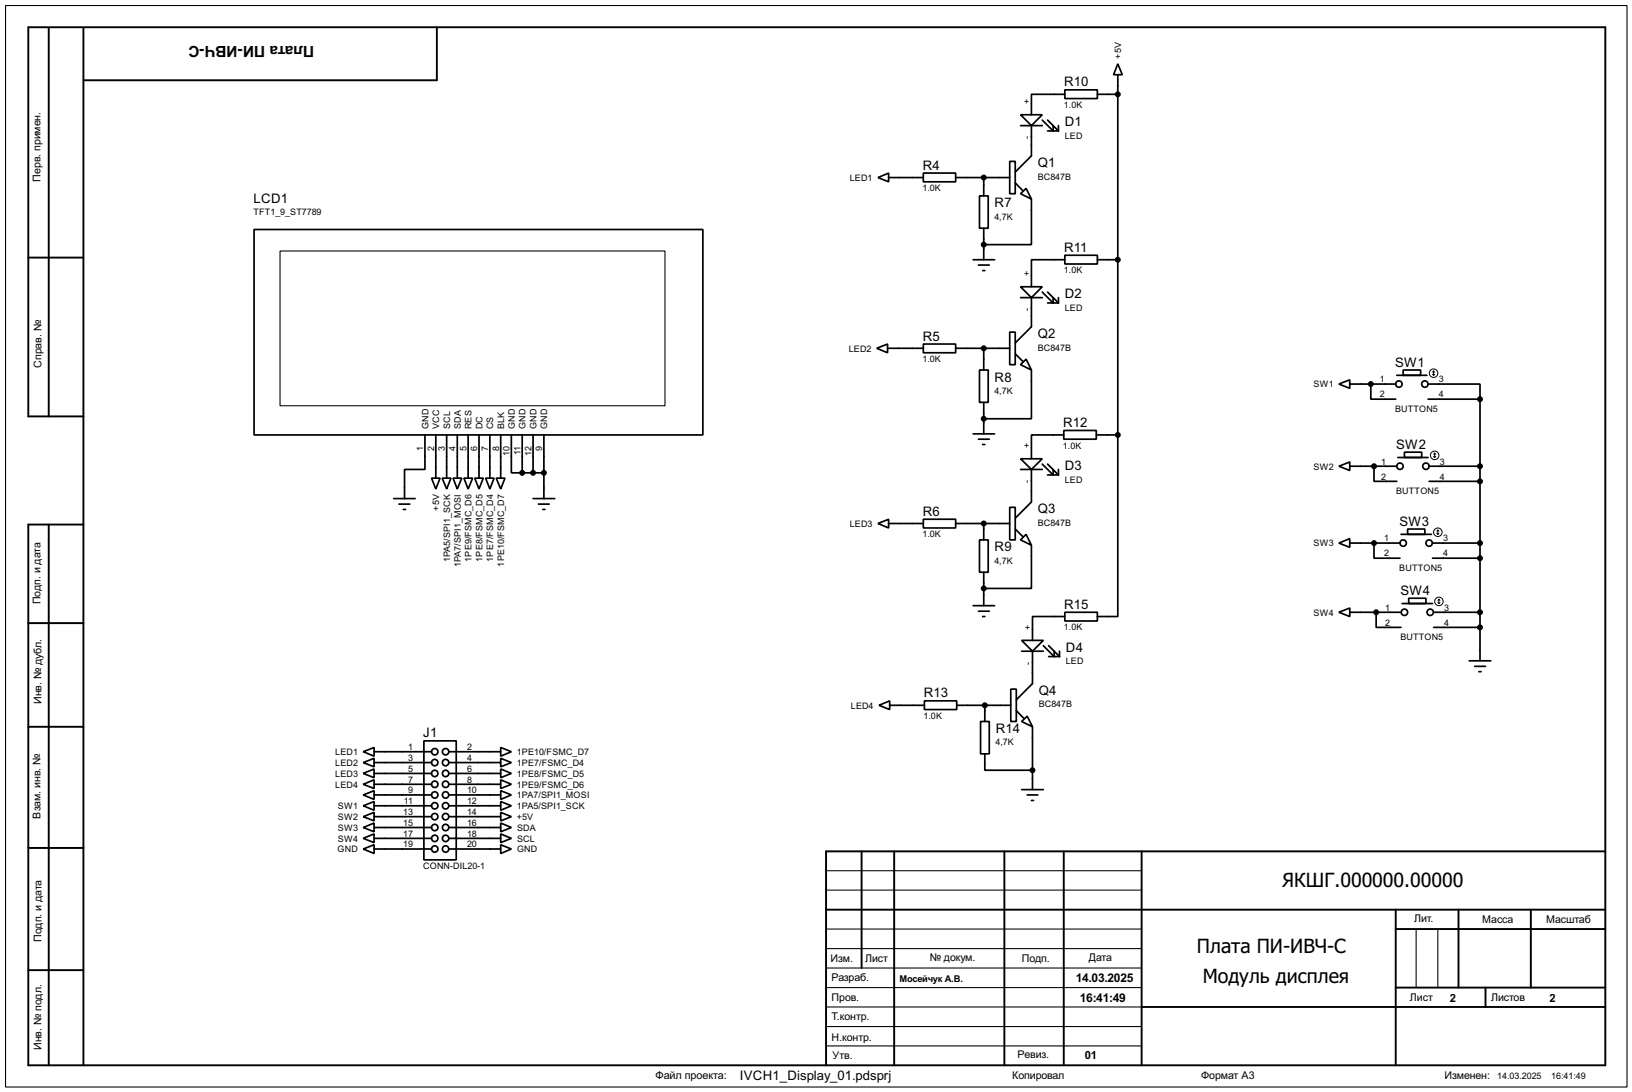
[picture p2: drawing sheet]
<svg xmlns="http://www.w3.org/2000/svg" width="383mm" height="256mm" viewBox="0 0 383 256" stroke-linecap="round" stroke-linejoin="round" font-family="sans-serif">
<g fill="none" stroke="#000" stroke-width=".25">
<path d="M1.3 1.3h381v254h-381zM65.8 59h90.5v36.3h-90.5zM194.1 218.2h74.2M194.1 209.1h74.2M194.1 204.5h74.2M332.8 218.2v13.8M337.9 218.2v13.8M194.1 222.8h74.2M194.1 232h74.2M194.1 236.5h74.2M194.1 227.4h74.2M194.1 241.1h74.2"/>
<path d="M194.1 245.7h74.2"/>
</g>
<g fill="none" stroke="#000" stroke-width=".45">
<path d="M11.5 6.7v91.1M19.6 6.7v243.5M102.7 6.4v12.5h-83.1M6.7 60.5h12.9M19.6 97.8h-12.9v-91.4h370.5v243.8h-370.5v-127h12.9M11.5 123.2v127M6.7 146.4h12.9M6.7 170.7h12.9M6.7 199.2h12.9M202.5 200v27.4M210.1 200v50.2M236 200v50.2"/>
<path d="M250 200v50.2M268.3 200v50.2M377.2 200h-183.1v50.2M194.1 213.7h183.1M328 213.7v36.5M328 218.2h49.2M342.7 213.7v18.3M359.7 213.7v18.3M6.7 227.9h12.9M268.3 236.5h108.9M328 232h49.2M349.1 232v4.5"/>
</g>
<g fill="none" stroke="#000" stroke-width=".4">
<path d="M262.7 15l1 2.6h-2zM262.7 17.6v84.6M237.3 37.9h1.3v7.6h-1.3zM239.8 27h5.1l-2.5 2.5zM239.8 29.5h5.1M242.4 29.5v7.1l-3.8 3.8M244.9 28.2l2.6 2.6v-1.3M246.2 28.2l2.5 2.6M246.2 30.8h2.5M248.7 29.5v1.3M250.2 21.1h7.7v2.1h-7.7zM250.2 22.2h-7.8v4.8"/>
<path d="M257.9 22.2h4.8M59.7 53.9h105.5v48.3h-105.5zM206.3 41.7l2.5-1v2zM208.8 41.7h8.2M217 40.7h7.6v2h-7.6zM224.6 41.7h12.7M230.2 46h2v7.6h-2zM231.2 41.7v4.3M231.2 53.6v7.4M238.6 43l1.7 1.8M239.8 45.5l1.3-1.2 1.3 2.5zM242.4 46.8v10.7h-11.2"/>
<path d="M250.2 60h7.7v2h-7.7zM228.7 61h5M229.9 62.3h2.6M230.9 63.6h.5M237.3 78h1.3v7.7h-1.3zM239.8 67.4h5.1l-2.5 2.5zM239.8 69.9h5.1M242.4 69.9v6.9l-3.8 3.8M244.9 68.6l2.6 2.6v-1.3M246.2 68.6l2.5 2.6M246.2 71.2h2.5M248.7 69.9v1.3"/>
<path d="M250.2 61h-7.8v6.4M257.9 61h4.8M206 81.8l2.6-1v2.1zM208.6 81.8h8.4M217 80.8h7.6v2.1h-7.6zM224.6 81.8h12.7M230.2 86.9h2v7.6h-2zM231.2 81.8v5.1M231.2 94.5v7.4M238.6 83.1l1.7 1.8M239.8 85.7l1.3-1.3 1.3 2.5zM242.4 86.9v11.5h-11.2"/>
<path d="M314.6 90.2l2.6-1v2zM317.2 90.2h10.8M322.1 90.2v3.6h5.9M328.2 88.2h7.1M329.7 86.9h4.1v1.3h-4.1zM335.6 90.2h12.2v3.6M335.6 93.8h12.2M347.8 93.8v61.4M92.5 117.1h5.1M93.8 118.4h2.5M94.8 119.7h.5M99.9 102.2v8.1h-4.8v6.8"/>
<path d="M101.4 112.3h2l-1 2.6zM102.4 102.2v10.1M103.9 112.3h2.1l-1 2.6zM105 102.2v10.1M106.5 112.3h2l-1 2.6zM107.5 102.2v10.1M109 112.3h2.1l-1.1 2.6zM110 102.2v10.1M111.6 112.3h2l-1 2.6zM112.6 102.2v10.1M114.1 112.3h2l-1 2.6zM115.1 102.2v10.1"/>
<path d="M116.6 112.3h2.1l-1 2.6zM117.7 102.2v10.1M120.2 102.2v8.9h2.5M122.7 102.2v8.9M122.7 111.1h5.1M125.3 102.2v8.9M125.3 117.1h5.1M126.5 118.4h2.6M127.6 119.7h.5M127.8 102.2v14.9M228.7 101.9h5M229.9 103.2h2.6"/>
<path d="M230.9 104.4h.5M237.3 119.2h1.3v7.6h-1.3zM239.8 107.8h5.1l-2.5 2.5zM239.8 110.3h5.1M242.4 110.3v7.6l-3.8 3.8M244.9 109l2.6 2.6v-1.3M246.2 109l2.5 2.6M246.2 111.6h2.5M248.7 110.3v1.3M250 101.1h7.6v2.1h-7.6zM250 102.2h-7.6v5.6M257.6 102.2h5.1"/>
<path d="M262.7 102.2v42.6h-4.8M314.6 109.5l2.6-1v2zM317.2 109.5h11M322.9 109.5v3.6h5.3M328.5 107.5h7.1M330 106.2h4.1v1.3h-4.1zM335.8 109.5h12M335.8 113.1h12M206.3 123l2.5-1v2zM208.8 123h8.2M217 122h7.6v2h-7.6zM224.6 123h12.7"/>
<path d="M230.2 126.8h2v7.6h-2zM231.2 123v3.8M231.2 134.4v7.9M238.6 124.3l1.7 1.7M239.8 126.8l1.3-1.3 1.3 2.6zM242.4 128.1v10.1h-11.2M314.6 127.6l2.6-1.1v2.1zM317.2 127.6h11.8M322.9 127.6v3.5h6.1M329.2 125.5h7.2M330.8 124.3h4v1.2h-4zM336.6 127.6h11.2"/>
<path d="M336.6 131.1h11.2M228.7 142.3h5M229.9 143.6h2.6M230.9 144.8h.5M240.1 150.4h5.1l-2.6 2.6zM240.1 153h5.1M242.6 153v7.6l-3.8 3.8M245.2 151.7l2.5 2.5v-1.2M246.4 151.7l2.6 2.5M246.4 154.2h2.6M249 153v1.2M250.2 143.8h7.7v2.1h-7.7z"/>
<path d="M250.2 144.8h-7.6v5.6M314.6 143.8l2.6-1v2zM317.2 143.8h12M323.4 143.8v3.6h5.8M329.5 141.8h7.1M331 140.5h4.1v1.3h-4.1zM336.9 143.8h10.9M336.9 147.4h10.9M345.2 155.2h5.1M346.5 156.5h2.6M347.5 157.8h.5M85.4 176.6l2.5-1v2z"/>
<path d="M85.4 179.1l2.5-1v2zM87.9 176.6h13.5M87.9 179.1h13.5M99.6 174h7.6v28h-7.6zM105.5 176.6h12.2M105.5 179.1h12.2M117.7 175.6l2.5 1-2.5 1zM117.7 178.1l2.5 1-2.5 1zM206.6 165.7l2.5-1.1v2.1zM209.1 165.7h8.1M217.2 164.6h7.6v2.1h-7.6zM224.8 165.7h12.7"/>
<path d="M230.4 169.5h2.1v7.6h-2.1zM231.4 177.1v3.8h11.2M231.4 165.7v3.8M237.5 161.9h1.3v7.6h-1.3zM238.8 166.9l1.8 1.8M240.1 169.5l1.3-1.3 1.2 2.5zM242.6 170.7v14.8M85.4 181.7l2.5-1.1v2.1zM85.4 184.2l2.5-1v2zM85.4 186.7l2.5-1v2.1zM85.4 189.3l2.5-1v2zM85.4 191.8l2.5-1v2z"/>
<path d="M85.4 194.4l2.5-1.1v2.1zM85.4 196.9l2.5-1v2zM85.4 199.4l2.5-1v2.1zM87.9 181.7h13.5M87.9 184.2h13.5M87.9 186.7h13.5M87.9 189.3h13.5M87.9 191.8h13.5M87.9 194.4h13.5M87.9 196.9h13.5M87.9 199.4h13.5M105.5 181.7h12.2"/>
<path d="M105.5 184.2h12.2M105.5 186.7h12.2M105.5 189.3h12.2M105.5 191.8h12.2M105.5 194.4h12.2M105.5 196.9h12.2M105.5 199.4h12.2M117.7 180.6l2.5 1.1-2.5 1zM117.7 183.2l2.5 1-2.5 1zM117.7 185.7l2.5 1-2.5 1.1zM117.7 188.3l2.5 1-2.5 1zM117.7 190.8l2.5 1-2.5 1z"/>
<path d="M117.7 193.3l2.5 1.1-2.5 1zM117.7 195.9l2.5 1-2.5 1zM117.7 198.4l2.5 1-2.5 1.1zM240.1 185.5h5.1M241.4 186.7h2.5M242.4 188h.5"/>
<circle cx="328.7" cy="90.2" r=".75"/>
<circle cx="334.8" cy="90.2" r=".75"/>
<circle cx="328.9" cy="109.5" r=".75"/>
<circle cx="335" cy="109.5" r=".75"/>
<circle cx="329.7" cy="127.6" r=".75"/>
<circle cx="335.8" cy="127.6" r=".75"/>
<circle cx="330" cy="143.8" r=".75"/>
<circle cx="336" cy="143.8" r=".75"/>
<circle cx="102.1" cy="176.6" r=".75"/>
<circle cx="102.1" cy="179.1" r=".75"/>
<circle cx="104.7" cy="176.6" r=".75"/>
<circle cx="104.7" cy="179.1" r=".75"/>
<circle cx="102.1" cy="199.4" r=".75"/>
<circle cx="102.1" cy="181.7" r=".75"/>
<circle cx="102.1" cy="186.7" r=".75"/>
<circle cx="102.1" cy="191.8" r=".75"/>
<circle cx="102.1" cy="184.2" r=".75"/>
<circle cx="102.1" cy="189.3" r=".75"/>
<circle cx="102.1" cy="194.4" r=".75"/>
<circle cx="102.1" cy="196.9" r=".75"/>
<circle cx="104.7" cy="199.4" r=".75"/>
<circle cx="104.7" cy="181.7" r=".75"/>
<circle cx="104.7" cy="184.2" r=".75"/>
<circle cx="104.7" cy="186.7" r=".75"/>
<circle cx="104.7" cy="189.3" r=".75"/>
<circle cx="104.7" cy="196.9" r=".75"/>
<circle cx="104.7" cy="191.8" r=".75"/>
<circle cx="104.7" cy="194.4" r=".75"/>
</g>
<g fill="none" stroke="#000" stroke-width=".23">
<path d="M336.6 87.9l.3 .3M336.9 87.2v1M336.9 87.2l-.3 .2M336.9 87.2l.2 .2M337.1 87.9l-.2 .3M336.9 107.2l.2 .3M337.1 106.5v1M337.1 106.5l-.2 .2M337.1 106.5l.3 .2M337.4 107.2l-.3 .3M337.6 125.3l.3 .2M337.9 124.5v1"/>
<path d="M337.9 124.5l-.3 .3M337.9 124.5l.2 .3M338.1 125.3l-.2 .2M337.9 141.5l.2 .3M338.1 140.8v1M338.1 140.8l-.2 .2M338.1 140.8l.3 .2M338.4 141.5l-.3 .3"/>
<circle cx="336.8" cy="87.7" r="1"/>
<circle cx="337.1" cy="107" r="1"/>
<circle cx="337.8" cy="125" r="1"/>
<circle cx="338.1" cy="141.3" r="1"/>
</g>
<g fill="#000" stroke="#000" stroke-width=".4">
<circle cx="262.6" cy="22.2" r=".5"/>
<circle cx="231.1" cy="41.7" r=".5"/>
<circle cx="231.1" cy="57.5" r=".5"/>
<circle cx="262.6" cy="61" r=".5"/>
<circle cx="231.1" cy="98.4" r=".5"/>
<circle cx="231.1" cy="81.8" r=".5"/>
<circle cx="322.1" cy="90.2" r=".5"/>
<circle cx="347.7" cy="93.8" r=".5"/>
<circle cx="122.7" cy="111.1" r=".5"/>
<circle cx="125.2" cy="111.1" r=".5"/>
<circle cx="127.8" cy="111.1" r=".5"/>
<circle cx="262.6" cy="102.2" r=".5"/>
<circle cx="322.8" cy="109.5" r=".5"/>
<circle cx="347.7" cy="109.5" r=".5"/>
<circle cx="347.7" cy="113.1" r=".5"/>
<circle cx="231.1" cy="123" r=".5"/>
<circle cx="231.1" cy="138.2" r=".5"/>
<circle cx="322.8" cy="127.6" r=".5"/>
<circle cx="347.7" cy="131.1" r=".5"/>
<circle cx="347.7" cy="127.6" r=".5"/>
<circle cx="323.3" cy="143.8" r=".5"/>
<circle cx="347.7" cy="147.4" r=".5"/>
<circle cx="347.7" cy="143.8" r=".5"/>
<circle cx="231.4" cy="165.7" r=".5"/>
<circle cx="242.6" cy="180.9" r=".5"/>
</g>
<g font-size="5.6">
<text x="301.3" y="208.3">ЯКШГ.000000.00000</text>
<text x="281.3" y="223.8">Плата ПИ-ИВЧ-С</text>
<text x="282.6" y="230.9">Модуль дисплея</text>
</g>
<text font-size="4.1" x="73.8" y="10.8" transform="rotate(-180 73.8 10.8)">Плата ПИ-ИВЧ-С</text>
<g font-size="3.5">
<text x="250.1" y="20.3">R10</text>
<text x="250.2" y="29.6">D1</text>
<text x="216.8" y="39.9">R4</text>
<text x="243.9" y="39.3">Q1</text>
<text x="59.6" y="47.7">LCD1</text>
<text x="233.7" y="48.7">R7</text>
<text x="250.1" y="59.2">R11</text>
<text x="250.2" y="70.1">D2</text>
<text x="216.8" y="80">R5</text>
<text x="243.9" y="79.5">Q2</text>
<text x="233.7" y="89.6">R8</text>
<text x="327.8" y="86.1">SW1</text>
<text x="249.8" y="100.3">R12</text>
<text x="328.1" y="105.4">SW2</text>
<text x="250.2" y="110.4">D3</text>
<text x="216.8" y="121.2">R6</text>
<text x="243.9" y="120.6">Q3</text>
<text x="328.8" y="123.5">SW3</text>
<text x="233.7" y="129.5">R9</text>
<text x="250.1" y="143">R15</text>
<text x="329.1" y="139.7">SW4</text>
<text x="250.5" y="153.1">D4</text>
<text x="217.1" y="163.8">R13</text>
<text x="244.1" y="163.3">Q4</text>
<text x="99.5" y="173.2">J1</text>
<text x="234" y="172.2">R14</text>
<text x="173.8" y="253.6">IVCH1_Display_01.pdsprj</text>
</g>
<g font-size="3.2">
<text x="252.8" y="230.7">14.03.2025</text>
<text x="253.8" y="235.4">16:41:49</text>
</g>
<g font-size="3">
<text x="340.7" y="235.4">2</text>
<text x="364.1" y="235.4">2</text>
<text x="254.9" y="248.8">01</text>
</g>
<text font-size="2.9" x="154" y="253.5">Файл проекта:</text>
<g font-size="2.8">
<text x="9.5" y="42.7" transform="rotate(-90 9.5 42.7)">Перв. примен.</text>
<text x="9.7" y="86.4" transform="rotate(-90 9.7 86.4)">Справ. №</text>
<text x="9.5" y="142" transform="rotate(-90 9.5 142)">Подп. и дата</text>
<text x="9.7" y="165.4" transform="rotate(-90 9.7 165.4)">Инв. № дубл.</text>
<text x="9.5" y="192.3" transform="rotate(-90 9.5 192.3)">Взам. инв. №</text>
<text x="9.8" y="221.2" transform="rotate(-90 9.8 221.2)">Подп. и дата</text>
<text x="332.3" y="216.5">Лит.</text>
<text x="348.3" y="216.8">Масса</text>
<text x="363.3" y="216.8">Масштаб</text>
<text x="195.1" y="225.9">Изм.</text>
<text x="203.3" y="225.9">Лист</text>
<text x="218.5" y="225.7">№ докум.</text>
<text x="240.1" y="225.9">Подп.</text>
<text x="255.8" y="225.7">Дата</text>
<text x="195.4" y="230.5">Разраб.</text>
<text x="195.4" y="235.1">Пров.</text>
<text x="195.4" y="239.6">Т.контр.</text>
<text x="331.3" y="235.1">Лист</text>
<text x="350.3" y="235.1">Листов</text>
<text x="195.4" y="244.5">Н.контр.</text>
<text x="9.8" y="246.6" transform="rotate(-90 9.8 246.6)">Инв. № подл.</text>
<text x="195.6" y="248.8">Утв.</text>
<text x="239.1" y="248.5">Ревиз.</text>
<text x="237.8" y="253.5">Копировал</text>
<text x="282.2" y="253.5">Формат А3</text>
<text x="339.4" y="253.5">Изменен:</text>
</g>
<text font-size="2.5" x="211.4" y="230.6">Мосейчук А.В.</text>
<g font-size="2.4">
<text x="263.5" y="13.8" transform="rotate(-90 263.5 13.8)">+5V</text>
<text x="242" y="24.4" transform="rotate(-90 242 24.4)">+</text>
<text x="250" y="25.4">1.0K</text>
<text x="242" y="32.8" transform="rotate(-90 242 32.8)">-</text>
<text x="250.2" y="32.5">LED</text>
<text x="199.7" y="42.5">LED1</text>
<text x="216.8" y="44.9">1.0K</text>
<text x="243.8" y="42.2">BC847B</text>
<text x="59.5" y="50.6">TFT1_9_ST7789</text>
<text x="233.7" y="51.6">4,7K</text>
<text x="242" y="64.8" transform="rotate(-90 242 64.8)">+</text>
<text x="250" y="64.2">1.0K</text>
<text x="242" y="73.1" transform="rotate(-90 242 73.1)">-</text>
<text x="250.2" y="73">LED</text>
<text x="199.4" y="82.6">LED2</text>
<text x="243.8" y="82.4">BC847B</text>
<text x="216.8" y="85">1.0K</text>
<text x="324.3" y="89.8">1</text>
<text x="338.1" y="89.8">3</text>
<text x="233.7" y="92.5">4,7K</text>
<text x="308.6" y="91">SW1</text>
<text x="324.3" y="93.4">2</text>
<text x="338.1" y="93.4">4</text>
<text x="100.7" y="100.8" transform="rotate(-90 100.7 100.8)">GND</text>
<text x="103.2" y="100.8" transform="rotate(-90 103.2 100.8)">VCC</text>
<text x="105.8" y="100.8" transform="rotate(-90 105.8 100.8)">SCL</text>
<text x="108.3" y="100.8" transform="rotate(-90 108.3 100.8)">SDA</text>
<text x="110.8" y="100.8" transform="rotate(-90 110.8 100.8)">RES</text>
<text x="113.4" y="100.8" transform="rotate(-90 113.4 100.8)">DC</text>
<text x="115.9" y="100.8" transform="rotate(-90 115.9 100.8)">CS</text>
<text x="118.5" y="100.8" transform="rotate(-90 118.5 100.8)">BLK</text>
<text x="121" y="100.8" transform="rotate(-90 121 100.8)">GND</text>
<text x="123.5" y="100.8" transform="rotate(-90 123.5 100.8)">GND</text>
<text x="126.1" y="100.8" transform="rotate(-90 126.1 100.8)">GND</text>
<text x="128.6" y="100.8" transform="rotate(-90 128.6 100.8)">GND</text>
<text x="327.8" y="96.7">BUTTON5</text>
<text x="99.5" y="105.8" transform="rotate(-90 99.5 105.8)">1</text>
<text x="102" y="105.9" transform="rotate(-90 102 105.9)">2</text>
<text x="104.6" y="105.9" transform="rotate(-90 104.6 105.9)">3</text>
<text x="107.1" y="105.9" transform="rotate(-90 107.1 105.9)">4</text>
<text x="109.6" y="105.8" transform="rotate(-90 109.6 105.8)">5</text>
<text x="112.2" y="105.8" transform="rotate(-90 112.2 105.8)">6</text>
<text x="114.7" y="105.9" transform="rotate(-90 114.7 105.9)">7</text>
<text x="117.3" y="105.9" transform="rotate(-90 117.3 105.9)">8</text>
<text x="119.8" y="107" transform="rotate(-90 119.8 107)">10</text>
<text x="122.3" y="106.9" transform="rotate(-90 122.3 106.9)">11</text>
<text x="124.9" y="107" transform="rotate(-90 124.9 107)">12</text>
<text x="127.4" y="105.9" transform="rotate(-90 127.4 105.9)">9</text>
<text x="242" y="105.2" transform="rotate(-90 242 105.2)">+</text>
<text x="249.8" y="105.4">1.0K</text>
<text x="242" y="113.5" transform="rotate(-90 242 113.5)">-</text>
<text x="250.2" y="113.4">LED</text>
<text x="308.6" y="110.3">SW2</text>
<text x="324.5" y="109.1">1</text>
<text x="324.5" y="112.7">2</text>
<text x="338.4" y="109.1">3</text>
<text x="338.4" y="112.7">4</text>
<text x="103.2" y="119.9" transform="rotate(-90 103.2 119.9)">+5V</text>
<text x="328" y="116.1">BUTTON5</text>
<text x="199.7" y="123.8">LED3</text>
<text x="243.8" y="123.5">BC847B</text>
<text x="110.8" y="131.9" transform="rotate(-90 110.8 131.9)">1PE9/FSMC_D6</text>
<text x="113.4" y="131.9" transform="rotate(-90 113.4 131.9)">1PE8/FSMC_D5</text>
<text x="115.9" y="131.9" transform="rotate(-90 115.9 131.9)">1PE7/FSMC_D4</text>
<text x="216.8" y="126.2">1.0K</text>
<text x="308.6" y="128.4">SW3</text>
<text x="325.3" y="127.2">1</text>
<text x="325.3" y="130.7">2</text>
<text x="339.1" y="127.2">3</text>
<text x="339.1" y="130.7">4</text>
<text x="105.8" y="132.1" transform="rotate(-90 105.8 132.1)">1PA5/SPI1_SCK</text>
<text x="108.3" y="133.2" transform="rotate(-90 108.3 133.2)">1PA7/SPI1_MOSI</text>
<text x="118.5" y="133" transform="rotate(-90 118.5 133)">1PE10/FSMC_D7</text>
<text x="233.7" y="132.4">4,7K</text>
<text x="328.8" y="134.1">BUTTON5</text>
<text x="325.5" y="143.4">1</text>
<text x="339.4" y="143.4">3</text>
<text x="242.2" y="147.8" transform="rotate(-90 242.2 147.8)">+</text>
<text x="250" y="148.1">1.0K</text>
<text x="308.6" y="144.6">SW4</text>
<text x="325.5" y="147">2</text>
<text x="339.4" y="147">4</text>
<text x="329" y="150.3">BUTTON5</text>
<text x="242.2" y="156.2" transform="rotate(-90 242.2 156.2)">-</text>
<text x="250.4" y="156">LED</text>
<text x="199.9" y="166.5">LED4</text>
<text x="244.1" y="166.2">BC847B</text>
<text x="217" y="168.9">1.0K</text>
<text x="78.8" y="177.4">LED1</text>
<text x="78.8" y="179.9">LED2</text>
<text x="95.9" y="176.2">1</text>
<text x="95.9" y="178.7">3</text>
<text x="109.8" y="176.2">2</text>
<text x="109.8" y="178.7">4</text>
<text x="121.5" y="177.4">1PE10/FSMC_D7</text>
<text x="121.5" y="179.9">1PE7/FSMC_D4</text>
<text x="233.9" y="175.1">4,7K</text>
<text x="78.8" y="182.5">LED3</text>
<text x="78.8" y="185">LED4</text>
<text x="95.9" y="181.3">5</text>
<text x="95.9" y="183.8">7</text>
<text x="109.8" y="181.3">6</text>
<text x="109.8" y="183.8">8</text>
<text x="121.5" y="182.5">1PE8/FSMC_D5</text>
<text x="121.5" y="185">1PE9/FSMC_D6</text>
<text x="79.4" y="190.1">SW1</text>
<text x="94.8" y="191.4">13</text>
<text x="94.9" y="188.9">11</text>
<text x="95.9" y="186.3">9</text>
<text x="109.8" y="186.3">10</text>
<text x="109.8" y="188.9">12</text>
<text x="109.8" y="191.4">14</text>
<text x="121.5" y="187.5">1PA7/SPI1_MOSI</text>
<text x="121.5" y="190.1">1PA5/SPI1_SCK</text>
<text x="79.4" y="192.6">SW2</text>
<text x="79.4" y="195.2">SW3</text>
<text x="79.4" y="197.7">SW4</text>
<text x="94.8" y="194">15</text>
<text x="94.8" y="196.5">17</text>
<text x="109.8" y="194">16</text>
<text x="109.8" y="196.5">18</text>
<text x="121.5" y="192.6">+5V</text>
<text x="121.5" y="195.2">SDA</text>
<text x="121.5" y="197.7">SCL</text>
<text x="79.3" y="200.2">GND</text>
<text x="94.8" y="199">19</text>
<text x="109.8" y="199">20</text>
<text x="121.5" y="200.2">GND</text>
<text x="99.4" y="204.2">CONN-DIL20-1</text>
<text x="351.8" y="253.3">14.03.2025</text>
<text x="364.5" y="253.3">16:41:49</text>
</g>
</svg>
